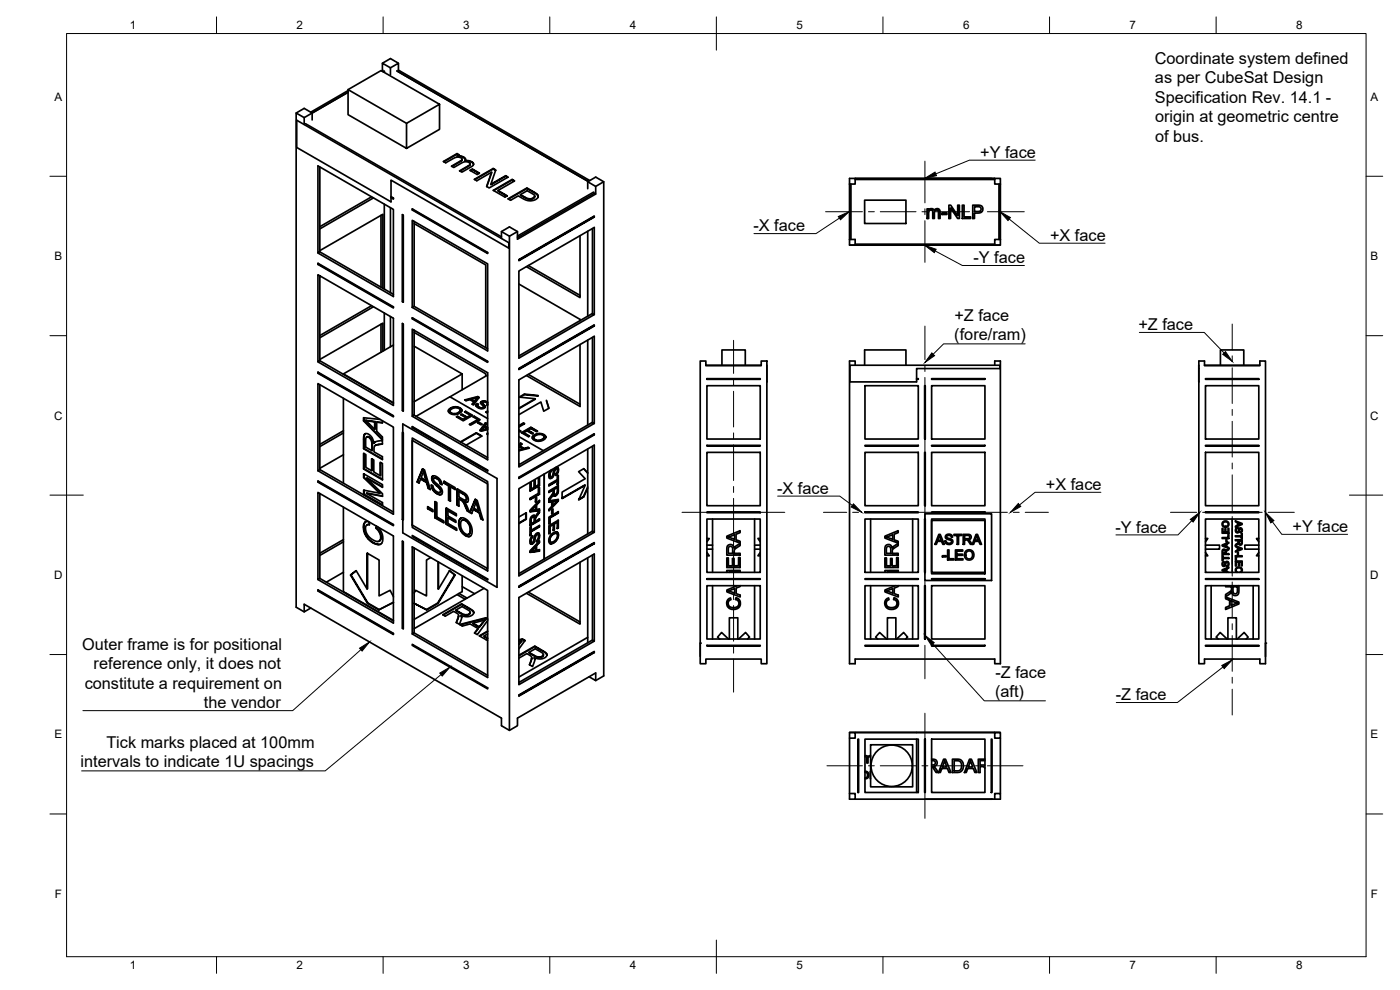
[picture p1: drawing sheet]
<svg xmlns="http://www.w3.org/2000/svg" width="420mm" height="297mm" viewBox="0 0 420 297" stroke-linecap="round" stroke-linejoin="round" font-family="sans-serif">
<!-- layer: Visible -->
<g fill="none" stroke="#000" stroke-width=".51">
<path d="M114.8 19l2.4-1.4 2.4 1.4M89 36.1l63.7 36.7v1.7l-35.4-20.5v6.6l-28.3-16.4zM91.3 35.3v2M91.7 37.1l58.8 34M93.7 36v-2.1l-2.4-1.4-2.4 1.4v148.3l2.4 1.4M104.5 27.7l-13.2 7.6-2.4-1.4M104.5 26.9l17.5 10.1M104.5 27.2l-11.2 6.5M114.8 21.2v-2.2l2.4 1.3v2.1M115 21.1l-.4 .2M115 21.6l.4-.2-.3 .2M117.2 20.3l2.4-1.3v2"/>
<path d="M119.1 21.3l57.5 33.1M119.5 21l57.5 33.2M131.9 31.3v7.5l-9.9 5.7-17.5-10.1v-7.5l9.9-5.7 17.5 10.1-9.9 5.7v7.5M96 50.1v25.5l-.6 .3v-26.1l22.7 13v26.2l-22.7-13.1M111.5 59.1l-15.5 8.9M112.1 59.4l-16.1 9.3M117.3 59l.8 .4v.3l-.8-.4M117.5 59.3l.6 .3M137.2 46.1l-4.1 2.4 .7 .4 2.8-1.6 1.3-.1a.66 .66 0 0 1 .8 .5 .66 .66 0 0 1-.5 .8l.5-.7M137.2 46.3l-4 2.2M137.6 46.5l-.4-.4 .6 .3-.6 .4M138.2 48.3l-2.7 1.6 .7 .4 2.4-1.4a1.77 1.77 0 0 1 2.5 .3l-.1 .4 .1-.4"/>
<path d="M138.2 48.5l-2.6 1.4M138.2 46.8h-1l1 .2M139.1 47.1l-.9-.3 .9 .5M139.7 47.7l-.6-.6 .6 .7M139.7 47.9v-.2l-.1 .5M141 49.6l-2.9 1.7M141.5 48.5l-.9-.3h-1l1.9 .5M141.8 50.7l-.7 .4 2.1 1.3 .7-.4-2.1-1.3 2 1.3M141.8 50.9l-.6 .3M142.1 49.3l-.6-.6a.57 .57 0 0 1 .6 .3 .57 .57 0 0 1-.2 .7l-3.3 2-.7-.4 3.1-1.9M147.5 51.7l-1.5 4.3M148 50.6l-5.6 3.2 .7 .4 4.4-2.5-1.4 4.3"/>
<path d="M148 50.7l-5.5 3.2M148.7 51.1l-.7-.5 .8 .4-1.5 4.3M151.8 52.7l-4.5 2.7 4.5-2.5M152.3 53.2l-.5-.5 .7 .4-5.7 3.3-.8-.4M153.7 53.8l-5.7 3.3 3.6 2 .7-.3-2.8-1.6 2.6 1.7M153.7 54l-5.5 3.2M154.3 54.4l-.6-.6 .8 .5-5 2.9M156.2 58.4l2-1.2 2.1 1.3 .1 .6 .1-.3M158.1 56.4l-5.6 3.3 .7 .4 2.3-1.3 1.5 .8a3.1 3.1 0 0 0 4.5-.6v-.3v.3M158.1 56.6l-5.5 3.1M159 59.7l-1.1-.3-1.7-1 1.7 1.1 1.1 .3M160 59.4l-1 .3v.1l1-.2"/>
<path d="M160.4 58.9l-.4 .7 .4-.5M161.1 58.2l-3-1.8 3 1.9M161.5 58.7l-.4-.5 .4 .7M176.4 56.6v-2.1l2.4-1.4 2.4 1.4v148.3l-2.4 1.4M176.4 54.5l2.4 1.4v2.3M178.2 57.6l-22.9 13.2M178.6 58.1l.2 .1-23.5 13.6v-2.3l-2.4-1.4-2.4 1.4v2M178.6 57.9l-23.3 13.4M181.2 54.5l-2.4 1.4M255.1 55.2v16.6M255.4 55.2v16.6M256.6 53.5v1.7h-1.6"/>
<path d="M256.6 53.9h41.9M277.6 53.5h20M298.5 53.5v1.7h1.7M298.5 53.5h-43.5v20h1.6v-1.7h-1.6M298.5 53.5h1.7v1.7M299.8 55.2v16.6M300.1 55.2v16.6M300.2 55.2v16.6M95.4 79.3l22.7 13.1v-.3l-22.7-13.1v.3l22.7 12.9M95.6 79.1v.2M96 75.2l18.9-10.9v22.2M96 75.6l22.1 12.7"/>
<path d="M114.3 64.6v21.6M115.3 61.3v25.4M117.2 62.3v25.5M120.9 64.5v25.9M123.7 63l22.6 13.1v-.4l-22.6-13v.3l22.6 12.9M123.7 66.1l22.6 13.1v26.1l-22.6-13.1zM123.9 62.7v.2M124.3 67.1l21.5 12.4v24.8M124.3 66.4v25.5M150.5 69.5l2.4 1.4 2.4-1.4M152.7 72.8h.1M152.9 70.9v148.2"/>
<path d="M158.6 79.7l15.5 8.9M174.1 70.7v18.6l-16.1-9.3M176.4 69.4v25.5M177.8 68.6v25.5M178.2 64.9v.2M178.4 65.1v-.3l-22.7 13.1v.3l22.7-13.1-22.7 12.9M255.1 73.5h45M256.6 73.3h41.9M259.5 60.1h12.4v7h-12.4zM278.2 62.7h.5v.4a.98 .98 0 0 1 1.7 0 .93 .93 0 0 1 1-.5 .93 .93 0 0 1 .7 1v2h-.5v-1.9a.64 .64 0 0 0-.7-.7 .64 .64 0 0 0-.5 .9v1.7h-.5v-1.9a.61 .61 0 0 0-.6-.7 .61 .61 0 0 0-.6 .7v1.9h-.5zM282.7 63.9h1.5v.5h-1.5zM284.8 61.6h.5l2.1 3.1v-3.1h.5v4h-.5l-2.1-3.2v3.2h-.5z"/>
<path d="M288.8 61.6h.5v3.5h2v.5h-2.5zM291.9 61.6h1.6a1.22 1.22 0 0 1 1.5 1.1 1.22 1.22 0 0 1-1.5 1.2h-1v1.7h-.6zM292.5 62h1a.75 .75 0 0 1 .9 .7 .75 .75 0 0 1-.9 .8h-1zM298.5 71.8h1.7v1.7h-1.7zM96 82.8v25.4l-.6 .4v-26.2l22.7 13.1v26.1l-22.7-13M111.5 91.7l-15.5 9M112.1 92l-16.1 9.3M114.3 97.3v8.4M115.3 93.9v11.2M117.2 95v9.1M120.8 90.5l.2 .2v-26.2l-.2-.1v26.1h.2M120.9 97.1v26"/>
<path d="M123.7 95.7l22.6 13v-.3l-22.6-13.1v.4l22.6 12.9M123.7 92.2l.6-.3 22 12.7M123.9 95.4v.2M124.3 99.1v25.5l-.6 .3v-26.1l22.6 13v26.2l-22.6-13.1M124.3 99.7l21.5 12.4v.8M155.7 85.2l18.4 10.6v.4M178.2 97.6v.1M178.4 97.8v-.3l-22.7 13v.4l22.7-13.1-22.7 12.9M178.4 94.4v-26.2l-22.7 13.1v26.1l22.7-13-.6-.3-22.1 12.7M95.4 112l22.7 13.1v-.4l-22.7-13v.3l22.7 12.9M95.4 115.1l22.7 13.1v26.1l-22.7-13.1zM95.6 111.7v.2"/>
<path d="M96 115.4v25.5M96 108.2l22.1 12.8M103.1 112.2l15 8.6M103.1 119.5v25.5M114.9 105.4v-8.4l-18.9 10.9M118.1 103.5l-15 8.8M124.3 103.9l14.4 8.3M135 119l-10.1 5.9M135 119l11.3 6.6M138.7 112.2v4.7M138.7 112.2l-14.4 8.3M143.3 119.3l-.9 1.2 .9-1.2-1.8 .5"/>
<path d="M143.4 119l-3.9 1 .4 .2 1.1-.3 1.2 .7-.4 .7M143.4 119.2l-3.7 .9M143.7 119.3l-.3-.3 .4 .2-1.7 2.3-.4-.2 .5-.7M146.3 112.5l-11.3 6.6M157.4 118.2l-1.6 1 4.8 .6-4.9 2.8M157.4 118.4l-1.3 .8M158.6 112.3l15.5 9M160.6 119.6l-4.9 2.9M161.5 118.7l-4.1-.5v.2l4.1 .4M174.1 103.4v18.5l-16.1-9.2M176.4 102.1v25.4M177.8 101.2v25.5"/>
<path d="M210.1 108.3h1.7v1.4h16.7v-1.4h1.6v90.8h-1.6v-1.4h-16.7v1.4h-1.7zM211.8 109.6h16.7M212.2 113.6h16v.2h-16zM212.2 115.7h16v16h-16zM216.7 109.6v-4.6h7v4.6M230.1 109.6v5M255.1 109.6h45v1h-25v4h-20zM256.6 109.6v-1.3h-1.6v90.8h1.6v-1.4h41.9v1.4h1.7v-90.8h-1.7v1.3M259.5 109.6v-4.6h12.4v4.6M259.6 115.7h16v16h-16zM275.1 113.6h.5v.2h-.5M277.5 115.7h.2v16h-.2z"/>
<path d="M279.6 113.6h16v.2h-16zM279.6 115.7h16v16h-16zM359.8 114.6h.1M359.8 108.3h1.7v1.4h16.6v-1.4h1.7v90.8h-1.7v-1.4h-16.6v1.4h-1.7zM359.8 109.6v5M361.5 109.6h16.6M361.8 113.6h16v.2h-16zM361.8 115.7h16v16h-16zM366.3 109.6v-4.6h7v4.6M103.1 136.4l-7.1 4.1M103.1 129.3l-7.1 4M103.1 129.9l-7.1 4.1"/>
<path d="M109.1 126.3l5.7 5.7v-.9l-1.7-1.7v-2.7l1.7 .1M109.2 125.3l-.1 1v-1l4.9 .5M109.2 126.2l5.6 5.6M109.3 136.1l-.2 4.6v-4.7l.7 .4v3.8l1.7 1M109.3 134.6l5.5 3.1M109.4 130.4l-.3 4.2 .2-4.1M109.6 130.1l-.3 .4a1.32 1.32 0 0 1 2.1 .5l.8 2M109.7 126.2l2.9 .3-2.9-.3 2.7 2.6M110 131.2l.8-.1a.75 .75 0 0 0-.9 .1 .75 .75 0 0 0-.2 .9v2l1.9 1.1M110.8 131.1l.5 .5-.6-.4M111.3 131.6l.3 .5-.1 .3-.3-.7M111.6 132.3v2.9l-.1-2.8"/>
<path d="M111.7 137.7l-.2 3.5v-3.6l.7 .4v3.6l1.9 1.1M112.6 132.6l2.2-.5v1.1l-2 .4M112.6 126.5l-.2 2.3v-2.2M112.6 133.7l.3-.2-.6 .6-.1 1.5 2.6 1.4v.9l-5.7-3.3M112.6 132.6l-.4 .4 .3-.3M114.2 138.8l-.1 3.9v-4l.7 .4v4.9l-5.7-3.3M114.8 133.2l-1.9 .3M114.8 126.2v.7l-1.7-.2M120.8 123.2l.2 .1v-26.1l-.2-.1v26.1h.2M120.9 127.2l28.3 16.4v32.6l-28.3-16.3zM123.7 132.1l22.6 13.1v26.1l-22.6-13.1zM123.7 128.3l22.6 13.1v-.3l-22.6-13.1v.3l22.6 12.9"/>
<path d="M123.7 131.4l22.6 13.1v26.1l-22.6-13zM123.9 128.1v.1M124.3 124.6l22 12.7M134.6 123a1.39 1.39 0 0 0 1.9 1.4l1.1-.3a1.12 1.12 0 0 0 1-1.2v.3M134.6 123.1v.3M135 123.5l.1 .2M135 123.3v.2M135.2 122.4l-.6 .7 .6-.5M135.4 123.9l1 .2v.2l-1-.3zM135.4 123.9l-.3-.4 .3 .5M136.2 122.1l-1 .5 1-.3M137.2 122.1h-1v.2l1-.1"/>
<path d="M137.3 125.1l-.2 .1M137.6 123.7l-1.2 .4M137.6 123.9l-1.2 .4M138 122.4l-.8-.3 .8 .4M138.1 123.1l-.5 .8a.83 .83 0 0 0 .5-1 .83 .83 0 0 0-1.1-.5 1.64 1.64 0 0 0-1.9 1.1M138.6 122.9l-.6-.5 .6 .7M138.6 124.3l-.3 .1 1.5 1-.8 .6 .8-.6M138.6 124.4l-.2 .1M139 125.9l-1.7-1 1.7 1.1M139.7 123.4l-.1 .3M139.7 123.4l-.3 .2 1.8 1-1 .7 1-.7M139.7 123.4l2.2 1.2-2.9 1.7-2-1.2 .3-.2"/>
<path d="M139.7 123.6l2 1.1M140.2 125.2l-1.6-.9 1.6 1M142.3 124.9l-.2 .3M142.3 124.9l-.3 .2 1.4 1-2.4 1.3M142.3 124.9l1.8 1-2.9 1.7-.3-.3 2.5-1.4M142.3 125.1l1.6 .9M142.4 120.4l-.9-.6 .9 .7M142.9 121.5a1.57 1.57 0 0 0 1.2 1.1 1.57 1.57 0 0 0 1.5-.6v-.2v.3M142.9 121.5l-.1 .2M142.9 129.8l-4.7 2.8M142.9 130l-4.6 2.7M143.2 121.1l-.3 .4"/>
<path d="M143.2 121.3l-.3 .4M143.3 126.8l.3-.2 1.1 .7-.3 .2zM143.3 121.7l.1 .3M143.5 121.4l-.3-.3 .4 .2-.2 .5M143.6 126.6l-.2 .3M143.6 126.8l1 .5M143.8 122.1l-.4-.3 .4 .5M144.2 122.3l-.4-.2 .4 .4M144.3 120.7l.8 1.3-.2 .4 .2-.1M144.3 120.9l-.1 .1M144.5 120.5l-.2 .4 .2-.3M144.5 130.9l-1.6-1.1 1.8 1-4.8 2.8"/>
<path d="M144.5 129.1l.7-.2-.7 .4zM144.6 122.4l-.4-.1v.2h.4M144.7 120.9a.86 .86 0 0 1 1-.2 .86 .86 0 0 1 .5 .9M144.9 122.3l-.3 .2 .3-.1M145 120.3l-.5 .3 .5-.1M145.2 128.9l1.1-.3-.9-.6-.9 1.1M145.6 121.8l-.9-.9 .9 1M145.7 120.4l-.7-.1v.2h.7M145.7 126.8l-1.7 2.3 .4 .3 1.9-.5M145.7 127l-1.6 2.2M146 127.2l-.3-.4 .4 .3-.5 .7M146.2 130l.1 .4"/>
<path d="M146.2 130.2h.1M146.3 120.6l-.6-.2 .6 .4M146.3 121.2l-.2 .3 .2 .1M146.3 120.6v.2M146.3 129.9l-.1 .3 .1-.2M146.3 128.2l-.7-.4 .7 .6M146.3 123.3l-.5 .3 .5 .1M146.3 123.5l-.4 .2M146.3 128.7l-1.1 .3M155.7 129l.7 .4-.4 .1-.3-.1M155.7 134.4l.2-.3 1 .5v.2l-1.2 .3v-.2M155.7 129.1l.5 .3"/>
<path d="M155.7 131l7.3 4.2M155.7 134.9v.1M156.2 132.9l-.5 .7M156.2 133.1l-.5 .7M156.6 133.3l-.4-.4 .5 .3-.6 .7M156.9 134.6l-1.2 .3M157.1 126.9l-1.4 .8M157.1 127.1l-1.4 .8M157.2 129.8l1-.5 1.5 .9 .4-.2-1.6-.9 1.4 1M157.3 134.5l1.2-.3v.2l-1.2 .3zM157.3 134.5l-1.2-.6 1.2 .8M157.3 127.2l-.2-.3 .4 .2-1.8 1"/>
<path d="M158.5 134.2l.4 .3-3.2 .8M158.5 134.4l.2 .1M158.5 129.1l.9-.5 1.6 .9 .4-.1-2.1-1.2 1.9 1.2M159.3 128.2l-2.8 1.6 2.1 1.2 .3-.2-1.7-1 1.6 1.1M159.3 128.3l-2.7 1.6M159.8 131a1.39 1.39 0 0 0 1.9 1.4l1.4-.4a.95 .95 0 0 0 .6-1.1l.1 .3M159.8 131l-.1 .4M160.4 130.5l-.6 .5M160.4 130.6l-.6 .5M160.6 131.9l-.4-.6 .4 .7M161.6 132.1l-1-.2 .2 .3 .8 .1M161.9 130.1l-1.2 .2-.3 .3 1.5-.4"/>
<path d="M162.7 131.8l-1.1 .5 1.1-.3M163.2 131.4l-.5 .6 .5-.5M163.2 130.4l-1.3-.3v.1l1.3 .3M163.3 131.1l-.1 .4a1.19 1.19 0 0 0-.6-1.2 1.19 1.19 0 0 0-1.3 .2l-.8 .3-.3 .5M163.7 130.9l-.5-.5 .5 .7M164 120.1l.7 2.4-1.5 .9-.9-2.8-6.6 3.8M164 120.3l.7 2.2M176.4 134.7v25.5M177.8 133.9v25.5M178.2 130.2l.2 .3-22.7 13v-.3l22.7-13.1v.4M178.2 130.4l-22.5 13M178.4 127v-26.1l-22.7 13.1v26.1l22.7-13.1-.6-.3-22.1 12.8"/>
<path d="M212.2 133.6h16v.2h-16zM212.2 135.7h16v16h-16zM259.6 133.6h16v.2h-16zM259.6 135.7h16v16h-16zM277.5 135.7h.2v16h-.2zM279.6 133.6h16v.2h-16zM279.6 135.7h16v16h-16zM361.8 133.6h16v.2h-16zM361.8 135.7h16v16h-16zM95.4 144.7l22.7 13v-.3l-22.7-13.1v.4l22.7 12.9M95.4 141.2l.6-.3 22.1 12.7M95.6 144.4v.2"/>
<path d="M96 148.1v25.5l-.6 .3v-26.1l22.7 13v26.2l-22.7-13.1M103.1 152.2v25.3l15 8.7M109.1 148.4l5.7 3.2v-.8l-4.8-2.8 4.8 .8M109.2 158.1l.3 1.7-.1 .1-.3-1.8M109.3 142.2l-.2 1.1v-1.2l5.7 3.3v.8l-4.8-2.7M109.3 143.2l4.8 4.7-.1 .1-4.9-4.7M109.3 147.1l-.2 1.3v-1.3l4.9 .9M109.3 140.6l5.5 3.2M109.3 148.3l5.5 3.2M109.5 159.8l1 1.7-.1 .1-.3-.4-.7-1.3M109.6 156.7l-.5 1.4v-.8l.4-.6M110.6 156.5l-1.1 .2 .3-.1"/>
<path d="M110.7 156.6l.2 .9a1.11 1.11 0 0 0-1.2 .5 1.11 1.11 0 0 0 .1 1.2 4.2 4.2 0 0 0 3.8 3.2l.4-.2M110.8 157.4l-.7 .2M112.8 158.5l1.1 1.3M113 157.9l-.2 .6 .3-.6M113 158.4l1 1.3M113.5 158.2a4 4 0 0 1 .8 5l-.8 .2M113.9 159.8l.1-.1 .3 .8v.7zM114.8 146.1l-4.6-2.7-.2 .1 4.8 4.6v.8l-4.8-.9M120.9 155.8h-.1l.2 .2v-26.1l-.2-.2v26.1M125.3 144.5l.5 .3M126.2 143.7l1.9 1-1.7-1-.6 1.3-.6-.4M126.9 140.7l-1.7 3.9 1.6-3.9 .6 .3 1.7 5.9-.6-.4"/>
<path d="M127.1 141.3l.7 2.9 .2-.1-.8-2.8-.8 2 1.4 .9M128.1 144.7l.4 1.8-.5-1.7M128.5 152.1l-.2 .5v-.6l1.6 .9v.7l-1.6-1M128.5 152.5l1.4 .9M128.6 146.5l.5 .2M129.5 145.5l.3 .9M129.6 146.5l.2-.1 .6 .9-.2 .1zM129.6 146.5l-.2-1 .5 .2a2.11 2.11 0 0 0 2.2 2M129.7 143.4v.8l-.1-.7M129.8 144.1l.5 .8h-.1l-.5-.7M129.9 142.8l-.3 .7 .1-.6M130 142.8l-.3 .1a2.48 2.48 0 0 1 2.9 2.1l.1 .4-.6-.3"/>
<path d="M130.3 143.4l.2-.1a.77 .77 0 0 0-.4 .8 .77 .77 0 0 0 .6 .7 3.9 3.9 0 0 1 2.1 2.8 .74 .74 0 0 1-.8 .9M130.3 144.9l1.6 1.4-1.7-1.4M130.4 147.3l.9 .8-1.1-.7M130.5 143.3l.7 .2-.9-.1M130.7 150.5l-.2 4.9v-4.9l.6 .3v4.3l2.1 1.2v.6l-2.7-1.5M130.7 155.3l2.5 1.4M131.2 143.5l.8 .7-.2 .1-.7-.7M131.3 148.1l.9 .3-1-.2M131.9 146.3l.3 .5-.5-.4M132 144.2l.2 .9h-.1l-.3-.8M132.2 146.8v.6l-.1-.5M132.2 145.1l.4 .2"/>
<path d="M132.2 147.6l-.2 .2M132.4 147.3l-.3 .4 .1-.3M132.5 148.3l-.3 .1M133.3 144.4l-.1 .6v-.6l3.4 1.9v.6l-1.4-.8M133.3 144.9l1.5 .8-1.6-.7M134 152.5l-.1 4.8v-4.9l3 1.8v.5l-2.5-1.4M134 157.2l3 1.7M134.8 145.7l-.2 4.4v-4.3M134.8 150l.4 .2M136.6 146.7l-1.4-.6v4.3l-.6-.3M136.8 156.6l-2.4-1.2v1.6l2.6 1.5v.6l-3.1-1.8M136.9 154.6l-2.3-1.4-.2 1.6 2.4 1.4v.5l-2.4-1.3"/>
<path d="M137.3 146.7l-.1 4.8v-4.9l1.8 1.1a2.13 2.13 0 0 1 1.3 3l-.9-.1M137.3 151.5l.4 .2M137.6 157.1l.3 1.3M137.7 147.5l1.5 .7zM137.7 147.5v1.6l1.5 .9h.7M137.7 149.7l1.1 .5-1.1-.5v2.2l-.5-.4M137.8 157l.2 1.4M137.9 158.4l.8 1.3-.1 .1zM138.3 155.5l-.7 1.6a1.33 1.33 0 0 1 .7-1.6 1.33 1.33 0 0 1 1.7 .3 3.8 3.8 0 0 1 1.1 5.1l-.4 .1M138.7 156.1l.4-.2 .7 .2zM138.7 156.1a2.84 2.84 0 0 0 1.8 4.2h.2M138.7 159.7l1.1 .9-.4-.1-.8-.7"/>
<path d="M138.8 150.2l.3 .3-.4-.2M139.1 150.5l.3 .5-.2 .1-.3-.6M139.2 148.2l.7 .6-.1 .1-.7-.6M139.4 151l.8 2.3-1-2.2M139.8 156.1l.8 .7-.2 .1-.7-.7M139.9 148.8l.2 .7-.1 .1-.2-.7M140 149.9l-.2 .2M140.1 149.5l-.2 .5 .1-.4M140.3 150.6h-.9l1.5 3.1-.7-.4M140.3 153.2l.5 .3M140.6 156.8l.5 1-.2 .1-.5-1M141.1 157.8l.2 .9-.2 .3-.2-1.1"/>
<path d="M141.1 153.7l.5 .3M141.3 158.9l-.1 .8-.5 .6 .4-1.3M142 152.9l2 .9-1.8-1-.6 1.3-.6-.4M142.7 149.8l-1.7 3.9 1.6-3.9 .6 .3 1.7 5.9-.6-.3M142.9 150.5l.7 2.8 .2-.1-.8-2.8-.8 2 1.4 .9M144 153.8l.3 1.9-.5-1.8M144.4 155.6l.5 .2M155.7 156.9l2.2-1.1-2.2 1.3M155.7 155.1l2.2-1.3v2M157.8 153.9v1.8M159.2 156l.2 1.1zM159.2 156l.2-.6v.7"/>
<path d="M159.3 144.9l.1 1.8 .9-.5v-1.8l.3-.2v1.8M159.3 159.5l2.6-1.4-2.5 1.4M159.4 155.4l.5-.3-.4 .4M159.4 146.7v-1.9l-.3 .2v2.4l2.8-1.7-2.8 1.5M159.4 159.1v-1.1l-.3 .2v2.6l.3-.2h-.3M159.7 155.1h.4h-.2M160 155l.2 .1M160.1 155.1l.2 .4v1.1l-.9 .5M160.5 144.3l.1 1.7 1-.5v-2l.3-.2v2.4M160.5 155.6l.1-.3 .1 .4M160.6 155.3l.2-.3 .1 .1-.2 .3M160.6 155.2a.61 .61 0 0 0-.5-.6 .61 .61 0 0 0-.7 .5l-.3 .9v1.8l2.8-1.7-2.8 1.5"/>
<path d="M160.7 151.8v1.1l-1.5 .2 1.4-1.4 .1 .1-1.3 1.4M160.8 155l1-1.3 .1 .1-1 1.3M160.9 151.4l.9-.9 .1 .1-.9 .9M160.9 149.3v1.1M161 152.9l-.1-1.5v1.4l1-.1v1.1M161.1 150.5v-1.2l-.4 .2v1.2l.4-.2h-.4M161.6 159.9l.1 .1M161.8 143.4v2.3M161.8 146.3v1.9M161.8 150.3v.2M161.8 152.8v.3M161.8 153.4v.3"/>
<path d="M161.8 155.8v.2M161.8 157.7v.3M161.9 156.1v-.4l-1.3 .7-.1-.8 .1 .8M161.9 153.3l-1.3 1.9-.3-.6M161.9 150.6v-.5l-2.8 3v.5l2.8-.4-2.8 .3M161.9 148.3v-2.1l-.3 .2v1.6l-2.5 1.5v.4l2.8-1.6-2.8 1.5M161.9 158.1v-.4l-2.5 1.4-.1-1M163.3 142.2v25.5M164.7 147.6l1.3-.6-1.3 .8v-.5l2.9-1.6-.1 2.1M164.9 142.5l.1-.6v.6M164.9 156.9v-1.6l.2 1.7M164.9 155.3l2.7-1.3-2.5 1.4"/>
<path d="M164.9 159.9v-2l.2 2.1M164.9 157.9l1.1-.5-.9 .6M165 142.9l-.1-.4 .2 .4M165 143.5h.5l-.4 .1M165 141.9l.2-.5 .1 .1-.2 .5M165.2 141.4l.5-.2-.4 .3M165.3 141.1a1.84 1.84 0 0 0-.2 2.5l-.2-.1M165.4 149.1l.5-.5-.4 .6M165.4 143.4l.5-.3-.4 .4M165.5 141v.1M165.6 150.6v1.3l-.9 .9v.5l2.9-3-2.9 2.8M165.7 140.9v.3"/>
<path d="M165.7 148.5l.2-.3v.4M165.8 143l.3-.6 .1 .1-.3 .6M165.8 152.8v1.1M165.9 154v-1.3l-.3 .3v1.2l.3-.2h-.3M166 147l-.1 .9-1.2 1.8v.5l.8-1-.1-.1-.7 .8M166 148.3a.47 .47 0 0 0 .2 .5 .47 .47 0 0 0 .6-.1h-.6M166 157.4v1.8l.4-.2h-.4M166.1 142.4l.4-1.6-.3 1.7M166.2 146.8l1.1-.5-.2 1.6a.51 .51 0 0 1-.4 .4 .51 .51 0 0 1-.5-.2l.3 .2M166.2 148.1v-1.3l.2 1.4M166.2 158.9v-1.8l.2 1.9M166.2 157.1l1-.4-.8 .5"/>
<path d="M166.5 140.8l.4-.2-.3 .3M166.6 150.3h.7zM166.6 150.3l-.8 .1M166.6 148.7l.6-.3-.4 .3M166.7 140.6h.4M166.7 150.4l-.8 .1M166.9 140.6a1.04 1.04 0 0 1-.1 1.7v.4l.4-.5-.4 .3M167.1 142.2l.3-.6 .1 .1-.3 .5M167.1 148.3l.2-.5h.2l-.3 .6M167.2 159.6l.3 .8M167.2 156.7v1.9l.4-.2-.4 .1M167.2 144.3v1.1l.4-.2-.4 .1"/>
<path d="M167.3 150.3l-1.4 1.3-.1-1.2 .1 1.2M167.3 146.3l-1 .5M167.3 140.2l.1 .1M167.4 141.6l.1-.7v.8M167.4 145.8l-.1 2M167.4 142.7v2.4M167.4 149.9v.3M167.4 153.6v.3M167.4 156.2v2.2M167.5 140.9l-.1-.6 .2 .7M167.5 140.4a.78 .78 0 0 0-.9-.1 .78 .78 0 0 0-.4 .8l-.3 1.4a.53 .53 0 0 1-.3 .5 .53 .53 0 0 1-.6-.1l.2 .2M167.6 150.3v-.4l-2.9 .3v.5l.9-.1h-.9"/>
<path d="M167.6 154v-.5l-2.9 1.7v2l.4-.2h-.4M167.6 158.4v-2.3l-2.9 1.6v2.5l.4-.2h-.4M167.6 145.2v-2.6l-.4 .2v1.1l-2.5 1.5v.4l2.5-1.5-2.5 1.3M175.2 140.6l1.2 1.4M175.2 140.6l-1.5 .9 1.9 2.1-6.9 4v2l6.9-4-6.9 3.8M175.2 140.6l1.2 1.3M175.6 145.6l-1.9 4.4 1.5-.9-1.4 .7M176.4 146.5l-1.2 2.6M176.4 146.1l-1.3 2.9M178.4 159.7v-26.1l-22.7 13v26.2l22.7-13.1-.6-.3-22.1 12.7M212.2 153.6h16v.2h-16zM212.2 155.7h16v16h-16z"/>
<path d="M213.8 155.7v16M226.5 155.7v16M259.6 153.6h16v.2h-16zM259.6 155.7h16v16h-16zM261.3 155.7v16M273.9 155.7v16M277.5 155.7h.2v16h-.2zM277.6 154.2h20v20h-20zM279.6 156.2h16v16h-16zM279.6 153.6h16v.2h-16zM279.6 155.7h16v16h-16zM361.8 153.6h16v.2h-16z"/>
<path d="M361.8 155.7h16v16h-16zM366.8 158.5h.2v1.2h.6v-1.1h.3v1.1h.7v-1.2h.2v1.5h-2zM367.2 156.7a.79 .79 0 0 1 1.2 .1 .79 .79 0 0 1-.2 1.2 .79 .79 0 0 1-1.2-.5zM369.8 155.7v16M370.8 156.3l2 .8v.3l-2 .8v-.3l.6-.3v-.8l-.6-.2zM370.9 158.5l.5-.2 .1 .2a.48 .48 0 0 0-.5 .6 .48 .48 0 0 0 .6 .4 .93 .93 0 0 1 .8-1.1 .78 .78 0 0 1 .4 .8 .78 .78 0 0 1-.6 .6v-.2a.44 .44 0 0 0 .4-.5 .44 .44 0 0 0-.5-.4l-.3 .8a.66 .66 0 0 1-.9 .2 .66 .66 0 0 1-.1-1zM371.6 156.9l1 .3-1 .4zM95.4 177.3l22.7 13.1v-.4l-22.7-13v.3l22.7 12.9M95.6 177.1v.1M96 173.6l22.1 12.7M103.1 171.7l-5.2 3M103.1 161.9l-7.1 4.1"/>
<path d="M103.1 162.6l-7.1 4.1M104 178.1h-.1M104.6 178.4l-.1 .1M105.3 172.5l5.1 8.4-.1 .1-5.1-8.5M106.9 171.2l-1.7 1.3 1.7-1.3 3.3 5.5M110.3 166l-.1 10.7v-10.7l3.6 2v10.8l3.3-1.7 1 1.9M110.5 161.5l1.6 1.3-.6-.2-1.1-1M112.1 162.8l1.5 .5-.5 .1-1.2-.5M114.1 162.1l-.4 .3M114.3 163.2l-.7 .1M114.4 161.1l-.4 1.1 .3-1M120.9 162.5v25.9"/>
<path d="M123.7 160.7l22.6 13v.3l-22.6-13zM124.3 164.4v25.5l-.6 .3v-26.1l22.6 13.1v26.1l-22.6-13.1M129.3 167.3l-1.3 .7v10.8l-3.3-1.7-.4 .8M131.5 168.6l.1 8.1 3.3-5.5M131.6 168.6v8.1M134.9 171.2l1.5 1.3M134.9 171.2l1.7 1.3M136.4 172.5h.2l-5.1 8.5-.1-.1zM137.2 178.4l2.4 1.4M137.8 178.1l2.4 1.4M138.7 172.7v4.8l-14.4 8.4M138.7 176l3.7 2.1"/>
<path d="M139.8 160.6l1 .3-1.1-.2M141.2 160.9h-.4M145.3 176.5l-21 12.1M158.6 177.7l15.5 8.9M159.2 162.2l.1-.6v.7M159.3 163.2h.5l-.4 .1M159.3 160.5v-1l.1 1.1M159.3 162.7l-.1-.5 .3 .6M159.3 161.6l.6-.4-.4 .4M159.4 162.7l.1 .1M159.7 163.1l.4-.2-.3 .3M159.7 160.9v.2"/>
<path d="M159.9 161.2v-.4a1.69 1.69 0 0 0-.5 2.5l-.2-.1M160 162.8l.3-.5 .1 .1-.3 .5M160.3 162.3l.3-1.4 .1 .1-.3 1.4M160.6 160.9l.2-.4 .1 .1-.2 .4M160.7 164v1.1l-1.5 .2 1.4-1.4 .1 .1-1.3 1.3M160.8 160.5l.3-.1-.2 .2M160.9 163.6l.9-.9 .1 .1-.9 .9M161 160.3h.4l-.3 .1M161 165l-.1-1.4v1.4l1-.1v.5M161.2 160.2l.2 .1M161.4 162.1l-.4 .4M161.4 160.3a1.41 1.41 0 0 1-.4 1.9v.4l.5-.4"/>
<path d="M161.7 161.4l.1 .1-.3 .7-.1-.1zM161.7 161.4l.1-.8v.9M161.8 162.5v.2M161.8 164.9v.4M161.8 160.6l-.1-.6 .2 .7M161.8 160.1a.89 .89 0 0 0-.9 0 .89 .89 0 0 0-.5 .8 1.95 1.95 0 0 1-.8 1.9l-.2-.1M161.9 162.8v-.5l-2.8 3v.4l2.8-.3-2.8 .2M164.9 161.9l.3-.9h.1l-.3 1M165.2 161l.6-.7h.3l-.8 .7M165.2 163.1l.9-.2-.7 .3M166 160.2a.84 .84 0 0 1 1.2 0 .84 .84 0 0 1 0 1.2 1.41 1.41 0 0 1-2.3 .9v-.4l.4 .8M166 162.8l.9-.5-.8 .6"/>
<path d="M166.8 162.2l.5-.8h.1l-.5 .9M167 160.1l-.9 .2M167.3 161.4l.2-1 .1 .1-.2 .9M167.6 160.5a.98 .98 0 0 0-.7-1 .98 .98 0 0 0-1.1 .6 2.18 2.18 0 0 0-.7 3l.3 .1-.4-.1M174.1 168.7v18.6l-16.1-9.3M176.4 167.4v25.5M177.8 166.6v25.4M178.2 162.9v.2M178.4 163.1v-.3l-22.7 13.1v.3l22.7-13.1-22.7 12.9M212.2 165.8l.7 1h-.7M212.2 161.6h.7l-.7 1M212.2 173.6h16v.2h-16z"/>
<path d="M212.2 175.7h16v16h-16zM212.2 164.8h1.6M212.2 163.6h1.6M213.8 175.7v16M218.1 160.9l4-1.7v.6l-1.2 .5v1.7l1.2 .4v.6l-4-1.6zM218.1 167.4h.5v2.4h1.2v-2.3h.5v2.3l1.4-.1v-2.4h.4v3h-4zM218.1 171.7v-.5l4-.1v.5l-3.3 .1h.2M218.4 163.7a1.11 1.11 0 0 1 1.2-.3 1.11 1.11 0 0 1 .7 1.1l.4-.6 1.4-.9v.7l-1.5 1-.3 .7v.6h1.8v.5l-4 .1a4.4 4.4 0 0 1 .3-2.9zM218.4 180l.8-.6 .2 .5a1.25 1.25 0 0 0-.8 1.6 1.25 1.25 0 0 0 1.5 .8 1.27 1.27 0 0 0 1.6-.9 1.27 1.27 0 0 0-1-1.5l.2-.6a1.87 1.87 0 0 1 1.2 2.5 1.87 1.87 0 0 1-2.5 1 1.86 1.86 0 0 1-1.2-2.8zM218.5 161.2l2-.7v1.3zM218.6 177.3l1.9-.7v1.4zM218.7 164.1a.71 .71 0 0 1 .9-.1 .71 .71 0 0 1 .3 .9v1.1h-1.3z"/>
<path d="M221.3 175.7l-3.2 1.3v.6l4 1.5v-.6l-1.2-.4v-1.6l1.2-.5v-.3M226.5 175.7v16M226.5 164.8h1.7M226.5 163.6h1.7M228.2 161.6h-.7l.7 1M228.2 165.8l-.7 1h.7M259.6 173.6h16v.2h-16zM259.6 175.7h16v16h-16zM261.3 175.7v16M265.6 160.9l4-1.7v.6l-1.2 .5v1.7l1.2 .4v.6l-4-1.6zM265.6 167.4h.4v2.4h1.3v-2.3h.4v2.3l1.4-.1v-2.4h.5v3h-4zM265.6 171.7v-.5l4-.1v.5l-3.4 .1h.2"/>
<path d="M265.8 163.7a1.11 1.11 0 0 1 1.2-.3 1.11 1.11 0 0 1 .7 1.1l.5-.6 1.4-.9v.7l-1.6 1-.2 .7v.6h1.8v.5l-4 .1a4.4 4.4 0 0 1 .2-2.9zM265.8 180l.9-.6 .1 .5a1.25 1.25 0 0 0-.8 1.6 1.25 1.25 0 0 0 1.5 .8 1.27 1.27 0 0 0 1.7-.9 1.27 1.27 0 0 0-1-1.5l.1-.6a1.87 1.87 0 0 1 1.2 2.5 1.87 1.87 0 0 1-2.5 1 1.88 1.88 0 0 1-1.2-2.8zM266 161.2l1.9-.7v1.3zM266 177.3l1.9-.7v1.4zM266.2 164.1a.71 .71 0 0 1 .9 0 .71 .71 0 0 1 .2 .8v1.1h-1.3zM268.7 175.7l-3.1 1.3v.6l4 1.5v-.6l-1.2-.4v-1.6l1.2-.5v-.3M273.9 175.7v16M277.5 175.7h.2v16h-.2zM279.6 173.6h16v.2h-16zM279.6 175.7h16v16h-16zM281.7 160.3h.5l1.2 3h-.4l-.4-.9h-1.3l-.3 .9h-.4zM282 160.6l.5 1.5h-1z"/>
<path d="M282.8 166.7h1.2v.4h-1.2zM284 160.5a1.17 1.17 0 0 1 1.9 .7h-.4a.65 .65 0 0 0-.7-.7 .65 .65 0 0 0-.6 .8 1.8 1.8 0 0 1 1.8 1.2 1.23 1.23 0 0 1-1.3 .9 1.23 1.23 0 0 1-1.1-1l.4-.1a.78 .78 0 0 0 .8 .8 .78 .78 0 0 0 .7-.9l-.1-.1a1.57 1.57 0 0 1-1.7-1zM284.4 165h.4v2.6h1.5v.4h-1.9zM286.3 160.3h2.4v.4h-1v2.6h-.4v-2.6h-1zM286.7 165h2.2v.4h-1.8v.9h1.7v.3h-1.7v1h1.9v.4h-2.3zM289.1 160.3h1.3a.83 .83 0 0 1 1.1 .7 .83 .83 0 0 1-.9 1l1.1 1.3h-.5l-1-1.3h-.7v1.3h-.4zM289.5 160.6h.9a.52 .52 0 0 1 .7 .6 .52 .52 0 0 1-.8 .4h-.8zM290.1 165.6a1.12 1.12 0 0 1 1.8 .9 1.12 1.12 0 0 1-1.8 .9 1.54 1.54 0 0 1 0-1.8zM292.9 160.3h.4l1.3 3h-.5l-.3-.9h-1.3l-.3 .9h-.4zM293.1 160.6l.6 1.5h-1.1zM361.8 165.8l.7 1h-.7M361.8 163.6h4.2v1.2h-4.2"/>
<path d="M361.8 161.6h.7l-.7 1M361.8 173.6h16v.2h-16zM361.8 175.7h16v16h-16zM363.5 175.7v16M366.8 163.5l2-.8v.3l-.6 .2v.9l.6 .2v.3l-2-.8zM366.8 161.3h1.8v-1h.2v1.3h-2zM366.8 166.6h.2v.7h1.8v.3h-1.8v.6h-.2zM366.9 168.7l.4-.2 .1 .2a.44 .44 0 0 0-.5 .5 .44 .44 0 0 0 .6 .4 .96 .96 0 0 1 .9-1.1 .84 .84 0 0 1 .4 .8 .84 .84 0 0 1-.6 .7l-.1-.2a.49 .49 0 0 0 .5-.6 .49 .49 0 0 0-.6-.4v.1a.75 .75 0 0 1-.2 .8 .75 .75 0 0 1-.8 .2l-.2-.6zM366.9 164.9l.6-.1 .4 .5 .9-.7v.3l-.9 .7v.5h.9v.3h-2zM367 163.7l1-.4v.7zM367 171.1l1-.3v.6zM367.1 165.1a.36 .36 0 0 1 .4 0 .36 .36 0 0 1 .2 .4v.6h-.7z"/>
<path d="M367.8 175.7v.4h1.8l-.1 1.1-1.7 1.2v.7l1.8-1.5a1.11 1.11 0 0 0 1.3 1.1 1.11 1.11 0 0 0 .9-1.4v-1.6M367.8 179.1l4 1.5v.6l-4 1.7v-.6l1.2-.5v-1.7l-1.2-.4zM367.9 161.8h.3v.8h-.3zM368 171.7l-1.2-.5v-.2l2-.9v.3l-.6 .3v.8l.6 .2M370 176.1h1.4v1.2a.71 .71 0 0 1-.8 .9 .71 .71 0 0 1-.6-1zM370.8 162h2v.8a.56 .56 0 0 1-.5 .8 .56 .56 0 0 1-.6-.6l-.9 .7v-.3l.9-.7v-.5h-.9zM370.8 163.8l2 .7v.3l-2 .8v-.3l.6-.2v-.8l-.6-.3zM370.8 166.8h2v.2h-1.8v1h-.2zM370.8 168.3h2v1.5h-.2v-1.2h-.7v1.1h-.2v-1.1h-.7v1.2h-.2zM370.8 160.8h1.8v-.7h.2v1.6h-.2v-.7h-1.8zM371 171.7a1 1 0 0 1 .1-1.3 1 1 0 0 1 1.4 0 1 1 0 0 1 .1 1.3M371.4 165.7h.2v.8h-.2z"/>
<path d="M371.6 171.7a.76 .76 0 0 1-.5-1.1 .76 .76 0 0 1 1.3 0l.2 .6-.6 .5M371.6 164.3l1 .4-1 .3zM371.9 162.2h.7v.7a.35 .35 0 0 1-.4 .4 .35 .35 0 0 1-.3-.5zM376.1 175.7v16M377.8 161.6h-.7l.7 1M377.8 163.6h-4.2v1.2h4.2M377.8 165.8l-.7 1h.7M93.3 182.4l-2 1.2v-2.3l59.2 34.2v2.2l2.4 1.4 2.4-1.4v-2.2l23.5-13.6v2.3l-2-1.1M110.3 181l3.4 2M110.4 180.9l3.4 2M113.7 183l4.4-2.3zM120.8 188.5l.2 .2v-26.2l-.2-.1v26.1h.2"/>
<path d="M123.7 193.3l22.6 13.1v.3l-22.6-13.1zM124.3 181l3.8 2zM124.3 189.9l22 12.7M131.4 180.9l-3.4 2M131.5 181l-3.4 2M136.8 183.1l1.9-1.1 1.8 1a.74 .74 0 0 1 .6 .6 .74 .74 0 0 1-.3 .8l.3-.7M137.6 184.9l-.7 1.9 1 .5 .6-1.8-.1-.9 .2 .6M137.6 185.1l-.6 1.7M137.6 184.7v.1M138.5 181.2l-5.6 3.3 .7 .4 2.5-1.5 1.3 .8 .2 .9v-.3M138.5 181.3l-5.5 3.2M139.3 184.4l-2.5-1.3 2.5 1.4"/>
<path d="M140.1 184.4h-.8l.8 .2M140.8 184.2l-.7 .4 .7-.2M142 183.4l-3.5-2.2 3.5 2.3M142.2 183.9l-.2-.5a1.32 1.32 0 0 1-1.5 1.6h-1.1l-1-.4M143.8 188.1l-1.9-1.1 1.9 1.2M145.6 185.9l-1.8 2.3 1.8-2.3-3.7 1.1M145.8 185.4l-7.8 2 .7 .4 2.4-.6 2.3 1.4-.9 1.4M145.8 185.5l-7.6 2M146.3 186.2l-3 4.2-.9-.5 1-1.3M146.3 185.7l-.5-.3 .5 .5M146.3 191.4l-1-.6 1 .8M146.3 190.2l-1 .6"/>
<path d="M146.3 189.3l-2.5 1.5 2.5 1.4M146.3 189.5l-2.3 1.4M155.7 192.6l.9-.3-.9 1.1M155.7 197.5l2.4-1.4 1.3 .8 .2 .8v-.2M156.6 192.3l-.9 1M156.8 191.7l-1.1 .3M156.8 191.9l-1.1 .2M157.5 192.3l-.7-.6 .8 .5-1.9 2.5M158.7 195.7l1.9-1 1.8 1a.76 .76 0 0 1 .7 .6 .76 .76 0 0 1-.4 .8l.4-.7M159.6 197.6l-.7 1.9 .9 .5 .7-1.9-.2-.8 .2 .6M159.6 197.7l-.7 1.8M159.6 197.4v.1"/>
<path d="M160.5 193.9l-4.8 2.7M160.5 194l-4.8 2.8M161.3 197.1l-2.6-1.4 2.6 1.5M162.1 197.1h-.8l.8 .2M162.7 196.9l-.6 .4 .6-.2M164 196.1l-3.5-2.2 3.5 2.3M164.1 196.5l-.1-.4a1.3 1.3 0 0 1-1.5 1.6l-2.2-.4M176.4 191.2l-20.7 11.9M178.2 195.5v.2M178.4 195.8v-.3l-22.7 13v.4l22.7-13.1-22.7 12.9M178.4 192.4v-26.2l-22.7 13.1v26.1l22.7-13-.6-.4-22.1 12.8M210.1 193v4"/>
<path d="M212.2 193.6h16v.2h-16zM216 191.7l-.7-.5 1.3-1.4 2 1.9M218.9 191.7v-6.3h2.5v6.3M221.7 191.7l2.1-1.9 1.2 1.4-.7 .5M259.6 193.6h16v.2h-16zM263.4 191.7l-.6-.5 1.2-1.4 2.1 1.9M266.3 191.7v-6.3h2.6v6.3M269.1 191.7l2.1-1.9 1.2 1.4-.6 .5M279.6 193.6h16v.2h-16zM361.8 193.6h16v.2h-16zM365.6 191.7l-.6-.5 1.2-1.4 2.1 1.9M368.5 191.7v-6.3h2.6v6.3"/>
<path d="M369.4 180.3l2 .6-2 .7zM371.3 191.7l2.1-1.9 1.2 1.4-.6 .5M379.8 193v4M255.1 219.8h45M256.6 219.8h41.9M298.5 219.8h1.7v1.7h-1.7zM255 221.5h1.6v-1.7h-1.6v20h1.6v-1.7h-1.6M256.6 239.8h43.6v-1.7h-1.7v1.7M257.5 221.8h.2v16h-.2zM259.6 221.8h16v16h-16zM259.6 231.7a.82 .82 0 0 1 .8 .9 .82 .82 0 0 1-.8 .8M259.6 231.4a1.12 1.12 0 0 1 1.1 1.1 1.12 1.12 0 0 1-1.1 1.2"/>
<path d="M259.6 227.1l.5 .2v1.6h.4v-1.2a.52 .52 0 0 1 .2-.6 .52 .52 0 0 1 .6 0M261.3 223.5h12.6v12.6h-12.6zM261.3 231.5v2.1M261.3 226.7l-.9 .4-.4-.4-.4 .1M275.1 221.8v16M277.5 221.8h.2v16h-.2zM277.6 239.8h20M279.6 228.2a.76 .76 0 0 1 1.1 .7 .76 .76 0 0 1-1.1 .6M279.6 227.8a1.15 1.15 0 0 1 1.6 .7 1.15 1.15 0 0 1-1.1 1.5l.6 .4 .9 1.4h-.7l-1.3-1.8M279.6 221.8h16v16h-16zM283.2 227.8h.6l1.6 4h-.6l-.5-1.2h-1.6l-.5 1.2h-.5zM283.5 228.2l.7 1.9h-1.4z"/>
<path d="M285.8 227.8h1.4a2.04 2.04 0 0 1 1.9 1.3 2.04 2.04 0 0 1-.5 2.2l-.7 .4-2.1 .1zM286.4 228.2h.8a1.53 1.53 0 0 1 1.4 1.6 1.53 1.53 0 0 1-1.4 1.5h-.8zM291 227.8h.5l1.7 4h-.6l-.5-1.2h-1.7l-.4 1.2h-.6zM291.2 228.2l.7 1.9h-1.3zM295.6 228.2h-1.5v1.3h1.5M295.6 227.8h-2v4h.5v-1.8h.9l.6 .4M297.5 221.8h.2v16h-.2zM300.2 221.5v16.6"/>
<circle cx="367.8" cy="157.2" r="1"/>
<circle cx="290.9" cy="166.5" r="1.51"/>
<circle cx="267.6" cy="229.8" r="6.2"/>
</g>
<g fill="#000">
<circle cx="210.1" cy="193" r=".25"/>
<circle cx="379.8" cy="193" r=".25"/>
<circle cx="297.6" cy="239.8" r=".25"/>
</g>
<!-- layer: BORDER -->
<g fill="none" stroke="#000" stroke-width=".3">
<path d="M20 10.1h390v276.9h-390zM65 5.1v5M115 5.1v5M165 5.1v5M215 5.1v10M265 5.1v5M315 5.1v5M365 5.1v5M15 52.9h5M410 52.9h5M15 100.7h5M410 100.7h5"/>
<path d="M15 148.6h10M405 148.6h10M15 196.4h5M410 196.4h5M15 244.2h5M410 244.2h5M65 287v5M115 287v5M165 287v5M215 282.1v9.9M265 287v5M315 287v5"/>
<path d="M365 287v5"/>
</g>
<!-- layer: Smart Centers -->
<g fill="none" stroke="#000" stroke-width=".3">
<path d="M277.6 48.4v12.5M247.8 63.5h11M260.6 63.5h1.8M264.2 63.5h10.7M276.7 63.5h1.8M277.6 62.6v1.8M277.6 66.2v12.5M280.3 63.5h10.7M292.8 63.5h1.8M296.3 63.5h11.1M277.6 97.8v10.1M369.8 97.2v7.8"/>
<path d="M220.2 102.1v9.9M220.2 113.8v1.8M220.2 117.4v10.7M277.6 109.7v1.8M277.6 113.2v10.8M369.8 106.8v1.7M369.8 110.3v10.8M220.2 129.9v1.8M220.2 133.5v10.7M277.6 125.8v1.7M277.6 129.3v10.7M369.8 122.8v1.8"/>
<path d="M369.8 126.4v10.7M369.8 138.9v1.8M204.7 153.7h12.7M219.2 153.7h1.8M220.2 146v1.8M220.2 149.5v10.8M222.8 153.7h12.7M247.1 153.7h7M255.9 153.7h1.8M259.5 153.7h10.7M271.9 153.7h1.8M275.5 153.7h10.7"/>
<path d="M277.6 141.8v1.8M277.6 145.4v10.7M277.6 157.9v1.8M288 153.7h1.8M291.6 153.7h10.7M304.1 153.7h1.8M307.7 153.7h6.9M351.3 153.7h7.9M360.9 153.7h1.8M364.5 153.7h10.7M369.8 142.5v10.7M369.8 155v1.8"/>
<path d="M369.8 158.6v10.7M377 153.7h1.8M380.6 153.7h7.9M220.2 162v1.8M220.2 165.6v10.7M220.2 178.1v1.8M277.6 161.5v10.7M277.6 174v1.8M277.6 177.6v10.7M369.8 171.1v1.8M369.8 174.6v10.7M220.2 181.7v10.7"/>
<path d="M220.2 194.2v1.8M220.2 197.7v10M277.6 190v1.8M277.6 193.6v10.1M369.8 187.1v1.8M369.8 190.7v10.7M277.6 214v13.1M369.8 203.2v1.8M369.8 206.8v7.7M248.2 229.8h10.6M260.6 229.8h1.8M264.2 229.8h10.7"/>
<path d="M276.7 229.8h1.8M277.6 228.9v1.8M277.6 232.4v13.1M280.3 229.8h10.7M292.8 229.8h1.8M296.3 229.8h10.7"/>
</g>
<!-- layer: Leaders -->
<g fill="#000" stroke="#000" stroke-width=".3">
<path d="M277.6 53.5l3-1.9 .5 1.1zM251.6 65l3.2-1.5-2.6 2.4zM277.6 73.6l3.3 1.2-.5 1zM300.1 63.5l3.1 1.8-.7 .9zM279.7 105.9l.8 .8-2.9 2.1zM366.9 106.3l.9-.8 2 2.9zM256.1 151.2l2.5 2.5-3.2-1.6zM305.6 151.1l.7 .9-3 1.7zM357.2 155.8l2.9-2.1-2 2.9zM379.8 153.7l2.5 2.5-.9 .7zM107.9 194.5l3-1.9-2.2 2.8zM277.6 190.6l2.8 2.2-.9 .8z"/>
<path d="M366.7 199.7l3.1-1.7-2.4 2.6zM132 202l3-1.8-2.3 2.6z"/>
</g>
<g fill="none" stroke="#000" stroke-width=".3">
<path d="M310.7 48.1h-19.8l-10.1 4.1M251.9 65.5l-7 4.6h-18.6M280.7 75.3l8.1 4.4h18.6M302.9 65.7l9 7.3h19.7M341.9 99.7h19.5l6 6.2M307.7 103.2h-24.5l-3.1 3.1M233.4 148.9h18.6l3.8 2.7M330.4 147.7h-19.8l-4.6 3.8M357.7 156.2l-4.2 4.3h-18.6M381.8 156.5l2.9 3.8h19.7M108.3 194.9l-20.5 18.3h-62.9M279.9 193.2l15.5 17.1h18.4"/>
<path d="M132.4 202.4l-34.8 28.9h-73.1M367 200.1l-13.6 10.7h-18.4"/>
</g>
<g font-size="4.9">
<text x="346.6" y="19.1">Coordinate system defined</text>
<text x="346.6" y="25">as per CubeSat Design</text>
<text x="346.6" y="30.9">Specification Rev. 14.1 -</text>
<text x="346.6" y="36.8">origin at geometric centre</text>
<text x="294.2" y="47.4">+Y face</text>
<text x="346.6" y="42.6">of bus.</text>
<text x="226.1" y="69.4">-X face</text>
<text x="315.1" y="72.3">+X face</text>
<text x="292.2" y="79">-Y face</text>
<text x="286.4" y="96.3">+Z face</text>
<text x="341.7" y="99">+Z face</text>
<text x="286.4" y="102.1">(fore/ram)</text>
<text x="233.2" y="148.2">-X face</text>
<text x="313.9" y="147">+X face</text>
<text x="334.8" y="159.8">-Y face</text>
<text x="387.9" y="159.6">+Y face</text>
<text x="24.6" y="195">Outer frame is for positional</text>
<text x="28.1" y="200.9">reference only, it does not</text>
<text x="298.7" y="203.4">-Z face</text>
<text x="25.4" y="206.7">constitute a requirement on</text>
<text x="298.6" y="209.2">(aft)</text>
<text x="61.2" y="212.5">the vendor</text>
<text x="334.9" y="210.1">-Z face</text>
<text x="31.9" y="224.4">Tick marks placed at 100mm</text>
<text x="24.2" y="230.3">intervals to indicate 1U spacings</text>
</g>
<g font-size="3.5">
<text x="39" y="8.8">1</text>
<text x="89" y="8.8">2</text>
<text x="139" y="8.8">3</text>
<text x="189" y="8.8">4</text>
<text x="239" y="8.8">5</text>
<text x="289" y="8.8">6</text>
<text x="339" y="8.8">7</text>
<text x="389" y="8.8">8</text>
<text x="16.3" y="30.2">A</text>
<text x="411.3" y="30.2">A</text>
<text x="16.3" y="78">B</text>
<text x="411.3" y="78">B</text>
<text x="16.2" y="125.9">C</text>
<text x="411.2" y="125.9">C</text>
<text x="16.2" y="173.7">D</text>
<text x="411.2" y="173.7">D</text>
<text x="16.3" y="221.6">E</text>
<text x="411.3" y="221.6">E</text>
<text x="16.4" y="269.4">F</text>
<text x="411.4" y="269.4">F</text>
<text x="39" y="290.8">1</text>
<text x="89" y="290.8">2</text>
<text x="139" y="290.8">3</text>
<text x="189" y="290.8">4</text>
<text x="239" y="290.8">5</text>
<text x="289" y="290.8">6</text>
<text x="339" y="290.8">7</text>
<text x="389" y="290.8">8</text>
</g>
</svg>
